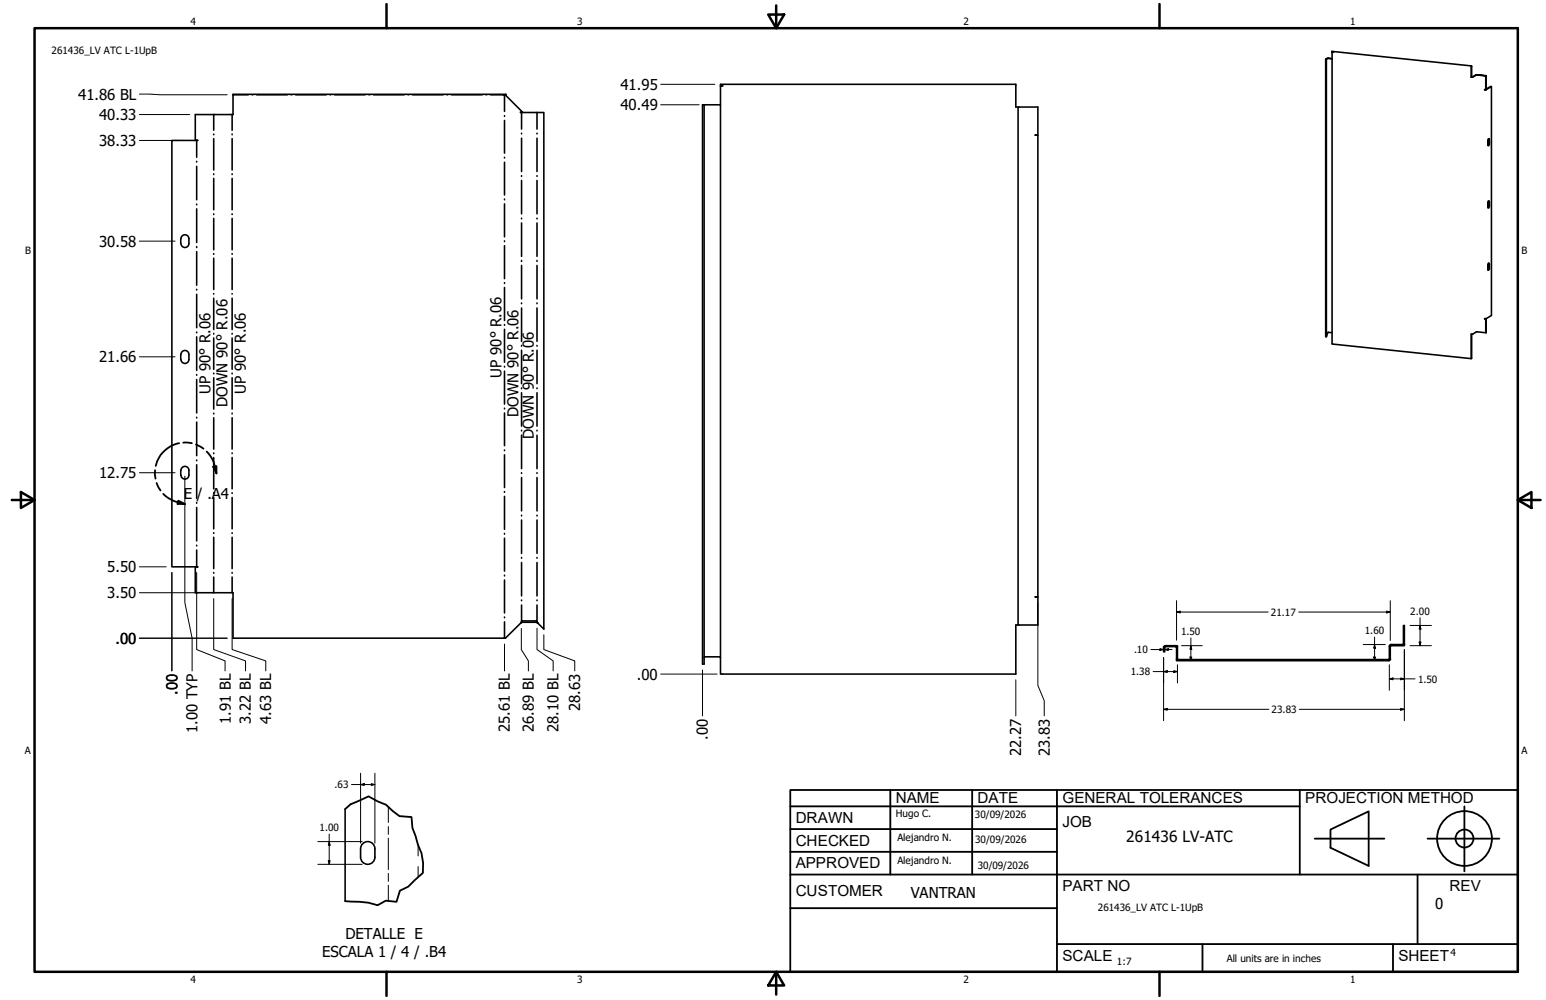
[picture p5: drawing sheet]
<svg xmlns="http://www.w3.org/2000/svg" width="432mm" height="279mm" viewBox="0 0 432 279" stroke-linecap="round" stroke-linejoin="round" font-family="sans-serif">
<!-- layer: GIGA_BendDown -->
<g fill="none" stroke="#000" stroke-width=".44">
<path d="M59.7 32v4.4M59.7 37.5v.2M59.7 38.7v8.8M145.7 31.4v4.7M145.7 37.2v.2M145.7 38.6v9.3M150 31.4v4.7M150 37.2v.2M150 38.6v9.3M59.7 48.6v.2M59.7 49.8v8.8M59.7 59.8v.1"/>
<path d="M145.7 49.1v.2M145.7 50.4v9.4M150 49.1v.2M150 50.4v9.4M59.7 61v8.8M59.7 70.9v.2M59.7 72.1v8.8M145.7 61v.2M145.7 62.3v9.3M145.7 72.8v.2M145.7 74.2v9.3M150 61v.2"/>
<path d="M150 62.3v9.3M150 72.8v.2M150 74.2v9.3M59.7 82v.2M59.7 83.3v8.8M59.7 93.2v.1M59.7 94.4v8.8M145.7 84.6v.2M145.7 86v9.4M145.7 96.5v.2M145.7 97.9v9.3M150 84.6v.2"/>
<path d="M150 86v9.4M150 96.5v.2M150 97.9v9.3M59.7 104.3v.2M59.7 105.5v8.8M59.7 115.4v.2M59.7 116.7v8.8M145.7 108.4v.2M145.7 109.7v9.4M150 108.4v.2M150 109.7v9.4M59.7 126.6v.1"/>
<path d="M59.7 127.8v8.8M59.7 137.7v.2M59.7 139v8.8M145.7 120.2v.2M145.7 121.6v9.3M145.7 132.1v.2M145.7 133.4v9.3M150 120.2v.2M150 121.6v9.3M150 132.1v.2M150 133.4v9.3M59.7 148.8v.2"/>
<path d="M59.7 150.1v8.8M59.7 160v.1M145.7 144v.1M145.7 145.3v9.3M145.7 155.8v.2M145.7 157.2v9.3M150 144v.1M150 145.3v9.3M150 155.8v.2M150 157.2v9.3M59.7 161.2v4.4M145.7 167.6v.2"/>
<path d="M145.7 169v4.7M145.7 173.9h.1M150 167.6v.2M150 169v4.7M150 173.9h.1"/>
</g>
<!-- layer: GIGA_BendUp -->
<g fill="none" stroke="#000" stroke-width=".44">
<path d="M54.9 39.2v4.7M64.8 32v4.4M64.8 37.5v.2M64.8 38.7v8.8M65.1 26.5h4.2M70.4 26.5h.2M71.7 26.5h8.6M81.3 26.5h.2M82.5 26.5h8.6M92.2 26.5h.2M93.4 26.5h8.6M103.1 26.5h.2"/>
<path d="M104.3 26.5h8.6M114 26.5h.1M115.2 26.5h8.6M124.8 26.5h.2M126.1 26.5h8.6M135.8 26.5h.1M137 26.5h4.3M140.9 26.5v4.6M140.9 32.3v.2M140.9 33.7v9.1M54.9 45.1v.2M54.9 46.5v9.3"/>
<path d="M54.9 57v.2M54.9 58.4v9.4M64.8 48.6v.2M64.8 49.8v8.8M64.8 59.8v.1M140.9 43.9v.2M140.9 45.3v9.2M140.9 55.6v.2M140.9 57v9.2M54.9 68.9v.3M54.9 70.3v9.4M64.8 61v8.8"/>
<path d="M64.8 70.9v.2M64.8 72.1v8.8M140.9 67.3v.2M140.9 68.6v9.3M140.9 79v.2M54.9 80.8v.2M54.9 82.2v9.4M54.9 92.8v.2M54.9 94.1v9.4M64.8 82v.2M64.8 83.3v8.8M64.8 93.2v.1"/>
<path d="M64.8 94.4v8.8M140.9 80.3v9.2M140.9 90.7v.2M140.9 92v9.2M54.9 104.6v.2M54.9 106v9.4M54.9 116.6v.2M54.9 117.9v9.4M64.8 104.3v.2M64.8 105.5v8.8M64.8 115.4v.2M64.8 116.7v8.8"/>
<path d="M140.9 102.4v.2M140.9 103.7v9.2M140.9 114v.2M140.9 115.4v9.1M54.9 128.5v.2M54.9 129.9v9.4M64.8 126.6v.1M64.8 127.8v8.8M64.8 137.7v.2M64.8 139v8.8M140.9 125.7v.2M140.9 127.1v9.1"/>
<path d="M140.9 137.4v.1M140.9 138.7v9.2M54.9 140.4v.2M54.9 141.8v9.3M54.9 152.3v.2M54.9 153.7v4.7M64.8 148.8v.2M64.8 150.1v8.8M64.8 160v.1M140.9 149v.2M140.9 150.4v9.2M64.8 161.2v4.4"/>
<path d="M140.9 160.7v.2M140.9 162.1v9.2M140.9 172.4v.2M140.9 173.7v4.6"/>
</g>
<!-- layer: Visible (ANSI) -->
<g fill="none" stroke="#000" stroke-width=".44">
<path d="M370.3 16.5v77.5l.2 .1 .3-1.2 1.2 .1M370.3 16.5l.2 .1v77.5M372 16.4l-1.2-.1-.3 .3M372 16.4l-1.2-.1-.5 .2M372 14.6v81.5l38.9 4.1 .1-6.8M372.2 14.6h-.2v-.2l39 4.1M411 18.4l-.1 3.2M411 18.5v.1M411 18.6v2.9M140.7 26.5h.6v-.1h-76.2v5.6h-10.6v7.2h.7h-7.2v119.2h7.2h-.7v7.2h10.6v12.7h76.1l4.7-4.8h3.9l.4 .6-.4-.2h-3.9l-.5 .2M141.2 26.5l4.7 4.8-.5 .1h6.5v144.4l-1.7-1.7M196.2 29.3h.5v156.2h-.5z"/>
<path d="M196.7 29.3h4.5M201.2 23.6h82.5v6.3h.7v144.7h-.7v13.7h-82.5v-164.2l.7-.1h-.7zM284.4 29.9h5.5v7.8h-.8l.8 .1v129h-.8h.8v7.8h-5.5M411 21.5l1.2-.6 2.9 .2-2.7-.1-1.1 .6h-.4M411 21.5l-.1 .1M414.7 25h.4M415 21.2v3.9M415.1 24.9l1.5-.7v63.9l-1.5 .9h-.4M415.1 25l-.4 .1M415.1 21.1v3.9M415.7 38.8l.3 .1v1.4l-.2 .4-.3-.1v-1.5zM415.7 38.8l.1 1.5-.2 .3"/>
<path d="M416.6 24.2l-1.5 .8M415.7 56.1l.3 .2v1.3a.3 .3 0 0 1 0 .4 .3 .3 0 0 1-.4 0l-.1-1.5zM415.7 56.2l.1 1.5-.2 .3M50.5 66.7v1.3M50.5 66.7a1.11 1.11 0 0 1 1.2-1.1 1.11 1.11 0 0 1 1.1 1.1v1.3a1.11 1.11 0 0 1-1.1 1.2 1.11 1.11 0 0 1-1.2-1.2M415.7 73.5l.3 .2v1.4l-.3 .4-.2-1.6zM415.7 73.5l.1 1.6-.2 .3M50.5 99.1v1.3M50.5 99a1.11 1.11 0 0 1 1.2-1.1 1.11 1.11 0 0 1 1.1 1.1M52.8 99.1v1.3a1.11 1.11 0 0 1-1.1 1.1 1.11 1.11 0 0 1-1.2-1.1M414.9 89l.2 .1h-.4M415 89.2v3.8"/>
<path d="M415.1 89.1v3.9l-2.7-.3-1 .6h-.5v6.9M50.5 131.4v1.4M50.5 132.7a1.11 1.11 0 0 0 1.2 1.2 1.11 1.11 0 0 0 1.1-1.2M50.5 131.4a1.11 1.11 0 0 1 1.2-1.1 1.11 1.11 0 0 1 1.1 1.1v1.4M392 179.9l-.2 .2M392 179.9v-5.1h.2v5.1M392.3 179.9v.2M196.7 183.8l.1-.3h4.3l.1 .3M325.5 180.4l-.5 .4v1.3h.3v-1.3l.2-.1M325.5 180.4l3.1 .1M325.5 180.7h2.9M328.4 180.7l.1 .2"/>
<path d="M328.6 184.5h59.3M328.6 184.3h59.3v.2h-59.3zM328.6 184.1v-3.6h.3v3.6M328.9 184.1v.2M328.9 184.1l-.3 .2M388 180.5v3.6l-.1 .2M388 180.6l.5-.5h3.7v.3h-3.7l-.1 .2M388.3 180.5v3.6M388.4 184.1l-.5 .5M96.4 226.1v25.7M100.7 237.1a2 2 0 0 1 2-2 2 2 0 0 1 2 2M100.7 237.2v2.3a2 2 0 0 0 2 2 2 2 0 0 0 2-2v-2.3"/>
</g>
<g fill="#000">
<circle cx="372.2" cy="14.6" r=".22"/>
<circle cx="414.7" cy="25.1" r=".22"/>
</g>
<!-- layer: Break Line (ANSI)-1 -->
<path d="M96.4 226.1l1.5-1.4 5-2.2 2.6 1.4 2.3 1 3.8 3.1 3.3 .3 .3 3 2.5 7.1 .5 2.7-.1 2.8-4.1 3.8-2.3 1.2-1 3.1-2.9-.3-2.3 1.2a31.9 31.9 0 0 0-9.1-1.1" fill="none" stroke="#000" stroke-width=".51"/>
<!-- layer: Bend Centerline (ANSI)-1 -->
<path d="M108.5 225.4v4.4M108.5 230.9v2.2M108.5 234.2v8.8M116.8 236.2v2.9M108.5 244v2.3M108.5 247.3v4.4M116.8 242.1v2.9" fill="none" stroke="#000" stroke-width=".28"/>
<!-- layer: Contorno de detalle (ANSI) -->
<path d="M43.3 131.4l.1 2.3M43.8 134.9l1 2.1M45.6 138a10.6 10.6 0 0 0 6.1 2.8M49.8 139.9l1.9 .9h-2.1zM50 123.8a8.5 8.5 0 0 0-6.5 6.4M51.2 123.7l2.4 .1M54.7 124.2l2.1 1.1M57.7 126.2a9.7 9.7 0 0 1 2.8 6.1M59.6 130.4l.9-.2v2.1z" fill="none" stroke="#000" stroke-width=".51"/>
<path d="M59.6 130.4l.9-.2v2.1zM49.8 139.9l1.9 .9h-2.1z" fill="#000"/>
<!-- layer: Borde (ANSI) -->
<g fill="none" stroke="#000" stroke-width=".7">
<path d="M9.7 7.9h414.2v263.6h-414.2zM107.9 1.1v6.8M214.6 4.1h4.4l-2.2 3.8zM216.8 1.5v6.4M323.8 1.1v6.8M3.3 139.7h6.4M5.8 137.5l3.9 2.2-3.9 2.2zM423.9 139.7l3.8-2.2v4.4zM423.9 139.7h6.4M107.9 271.5v6.8M216.8 271.5l2.2 3.8h-4.4zM216.8 271.5v6.4"/>
<path d="M323.8 271.5v6.8"/>
</g>
<!-- layer: Title (ANSI)-1 -->
<g fill="none" stroke="#000" stroke-width=".51">
<path d="M220.7 220.7h203.2v50.8h-203.2zM220.7 225.3h142.3M220.7 231.6h74.5M220.7 238h74.5M248.7 220.7v23.6M271.5 220.7v23.6M295.2 220.7v50.8M363 220.7v23.6M367.2 234.3h19.5M371.6 231.8l10.7-5.1v15.2l-10.7-5zM398.7 234.3h20.1M409 225.3v18.2"/>
<path d="M220.7 244.3h203.2M220.7 253.7h74.5M395.9 244.3v19.5M295.2 263.8h128.7M335.9 263.8v7.7M389.1 263.8v7.7"/>
<circle cx="409" cy="234.3" r="7.7"/>
<circle cx="409" cy="234.3" r="2.51"/>
</g>
<!-- layer: Cota (ANSI) -->
<g fill="none" stroke="#000" stroke-width=".28">
<path d="M38.9 39.2h10.8M38.9 32h14.1M38.9 26.3l5.9 .2h18.6M184.5 29.3h10.8M184.5 23.6h15.1M38.9 67.4h10M38.9 99.7h10M38.9 132.1h10M51.6 133v35.3l2.1 10v9.2M38.9 158.4h7.5M48 160v27.5zM54.9 160v21.5l8 3.2v2.8"/>
<path d="M38.9 178.3h24.5zM38.9 165.6h16.5M59.7 167.3v14.2l8.9 3.2v2.8M64.8 167.3v14.2l9.4 3.2v2.8M140.9 180v7.5M145.6 175.6v5.9l2 3.2v2.8M150 175.5v6l4.5 3.2v2.8M151.9 177.4v4.1l8.6 3.2v2.8M289.9 168.3v23.2l1.8 4.3v4.2M328.6 171l1-.2v.5zM328.6 171h25.6M328.6 167.8v11.1"/>
<path d="M332.6 178.2v6.4M362.7 171h25.6M383.9 178v6.6M387.3 170.8l1 .2-1 .3zM388.3 167.8v11.1M393.8 174.8h6M396.4 179.4h.5l-.3 1zM396.6 174.8l.3 1h-.5zM396.6 172.6v7.8M184.5 188.3h15.8M196.2 187.2v12.8M283.7 189.9v10.1"/>
<path d="M321.4 181.5h3.6M322.1 187.6h6.8M324 181.2l1 .3-1 .2zM325 198.2l1-.3v.5zM325 187.6l1-.2v.5zM325 198.2h29.4M325 183.7v17.7M325.3 181.5l1-.3v.5zM325.3 181.5h2M327.9 187.4l1 .2-1 .3zM328.9 185.7v5.1M330 180.4h5.8"/>
<path d="M332.4 183.6h.5l-.3 1zM332.6 180.4l.3 1h-.5zM362.9 198.2h29.3M380.7 180.1h6.2M383.7 183.6h.5l-.3 1zM383.9 180.1l.3 1h-.5zM388 189.7l1.1-.3v.5zM388 189.7h7.2M388 185.7v7.1M391.2 197.9l1 .3-1 .2zM391.2 189.4l1 .3-1 .2zM392.2 181.5v19.9"/>
<path d="M393.8 180.4h6M98.2 219.2h6.5M100.7 219.2l1-.3v.6zM100.7 216v19.6M103.7 218.9l1 .3-1 .3zM104.7 216v19.6M88.8 235.1h12.4M91.9 235.1l.3 1.1h-.5zM91.9 233v8.5M88.8 241.5h12.4M91.7 240.5h.5l-.3 1z"/>
</g>
<g fill="#000">
<path d="M328.6 171l1-.2v.5zM387.3 170.8l1 .2-1 .3zM396.4 179.4h.5l-.3 1zM396.6 174.8l.3 1h-.5zM324 181.2l1 .3-1 .2zM325 198.2l1-.3v.5zM325 187.6l1-.2v.5zM325.3 181.5l1-.3v.5zM327.9 187.4l1 .2-1 .3zM332.4 183.6h.5l-.3 1zM332.6 180.4l.3 1h-.5zM383.7 183.6h.5l-.3 1z"/>
<path d="M383.9 180.1l.3 1h-.5zM388 189.7l1.1-.3v.5zM391.2 197.9l1 .3-1 .2zM391.2 189.4l1 .3-1 .2zM100.7 219.2l1-.3v.6zM103.7 218.9l1 .3-1 .3zM91.9 235.1l.3 1.1h-.5zM91.7 240.5h.5l-.3 1z"/>
</g>
<g font-size="4.3">
<text x="250.2" y="224.2">NAME</text>
<text x="273" y="224.2">DATE</text>
<text x="296.7" y="224.3">GENERAL TOLERANCES</text>
<text x="364.6" y="224.3">PROJECTION METHOD</text>
<text x="222.2" y="229.9">DRAWN</text>
<text x="296.7" y="230.9">JOB</text>
<text x="222.2" y="236.3">CHECKED</text>
<text x="314.6" y="235.1">261436 LV-ATC</text>
<text x="222.2" y="242.6">APPROVED</text>
<text x="222.2" y="250.3">CUSTOMER</text>
<text x="296.7" y="249">PART NO</text>
<text x="404.8" y="248.9">REV</text>
<text x="296.7" y="268.4">SCALE</text>
<text x="390.6" y="268.4">SHEET</text>
</g>
<g font-size="4.2">
<text x="21.8" y="27.8">41.86 BL</text>
<text x="173.3" y="25.1">41.95</text>
<text x="27.7" y="33.5">40.33</text>
<text x="173.3" y="30.8">40.49</text>
<text x="27.7" y="40.8">38.33</text>
<text x="27.7" y="68.9">30.58</text>
<text x="27.7" y="101.2">21.66</text>
<text x="140.1" y="105.5" transform="rotate(-90 140.1 105.5)">UP 90° R.06</text>
<text x="58.8" y="110.2" transform="rotate(-90 58.8 110.2)">UP 90° R.06</text>
<text x="63.6" y="113.7" transform="rotate(-90 63.6 113.7)">DOWN 90° R.06</text>
<text x="68.7" y="110" transform="rotate(-90 68.7 110)">UP 90° R.06</text>
<text x="144.8" y="116.5" transform="rotate(-90 144.8 116.5)">DOWN 90° R.06</text>
<text x="149.1" y="122.6" transform="rotate(-90 149.1 122.6)">DOWN 90° R.06</text>
<text x="27.7" y="133.6">12.75</text>
<text x="51.3" y="139.4">E / .A4</text>
<text x="30" y="159.9">5.50</text>
<text x="30" y="167.1">3.50</text>
<text x="32.3" y="179.8">.00</text>
<text x="177.9" y="189.9">.00</text>
<text x="49.5" y="194.1" transform="rotate(-90 49.5 194.1)">.00</text>
<text x="64.5" y="202.2" transform="rotate(-90 64.5 202.2)">1.91 BL</text>
<text x="70.1" y="202.2" transform="rotate(-90 70.1 202.2)">3.22 BL</text>
<text x="75.8" y="202.2" transform="rotate(-90 75.8 202.2)">4.63 BL</text>
<text x="162.1" y="198.7" transform="rotate(-90 162.1 198.7)">28.63</text>
<text x="55.2" y="204.9" transform="rotate(-90 55.2 204.9)">1.00 TYP</text>
<text x="142.4" y="204.5" transform="rotate(-90 142.4 204.5)">25.61 BL</text>
<text x="149.1" y="204.5" transform="rotate(-90 149.1 204.5)">26.89 BL</text>
<text x="156" y="204.5" transform="rotate(-90 156 204.5)">28.10 BL</text>
<text x="197.7" y="206.7" transform="rotate(-90 197.7 206.7)">.00</text>
<text x="285.2" y="211.3" transform="rotate(-90 285.2 211.3)">22.27</text>
<text x="293.2" y="211.3" transform="rotate(-90 293.2 211.3)">23.83</text>
<text x="254.4" y="250.8">VANTRAN</text>
<text x="400.9" y="254">0</text>
<text x="96.5" y="262.4">DETALLE E</text>
<text x="90" y="267.5">ESCALA 1 / 4 / .B4</text>
</g>
<g font-size="2.8">
<text x="53.2" y="6.9">4</text>
<text x="161.2" y="6.9">3</text>
<text x="269.1" y="6.9">2</text>
<text x="377.1" y="6.9">1</text>
<text x="14.4" y="15.2">261436_LV ATC L-1UpB</text>
<text x="7" y="70.9">B</text>
<text x="424.9" y="70.9">B</text>
<text x="355" y="172">21.17</text>
<text x="393.9" y="171.8">2.00</text>
<text x="329.9" y="177.4">1.50</text>
<text x="381.2" y="177.1">1.60</text>
<text x="316.7" y="182.5">.10</text>
<text x="315.8" y="188.7">1.38</text>
<text x="396" y="190.7">1.50</text>
<text x="355.2" y="199.2">23.83</text>
<text x="6.9" y="210.6">A</text>
<text x="424.9" y="210.6">A</text>
<text x="93.5" y="220.2">.63</text>
<text x="89.3" y="232.2">1.00</text>
<text x="250.2" y="228.3">Hugo C.</text>
<text x="272.3" y="228.4">30/09/2026</text>
<text x="250.6" y="234.9">Alejandro N.</text>
<text x="272.4" y="235.6">30/09/2026</text>
<text x="250.6" y="241.5">Alejandro N.</text>
<text x="273.1" y="242.8">30/09/2026</text>
<text x="306.6" y="254.4">261436_LV ATC L-1UpB</text>
<text x="312" y="269.7">1:7</text>
<text x="342.6" y="268.7">All units are in inches</text>
<text x="405.1" y="267.1">4</text>
<text x="53.2" y="274.6">4</text>
<text x="161.2" y="274.6">3</text>
<text x="269.1" y="274.6">2</text>
<text x="377.1" y="274.6">1</text>
</g>
</svg>
